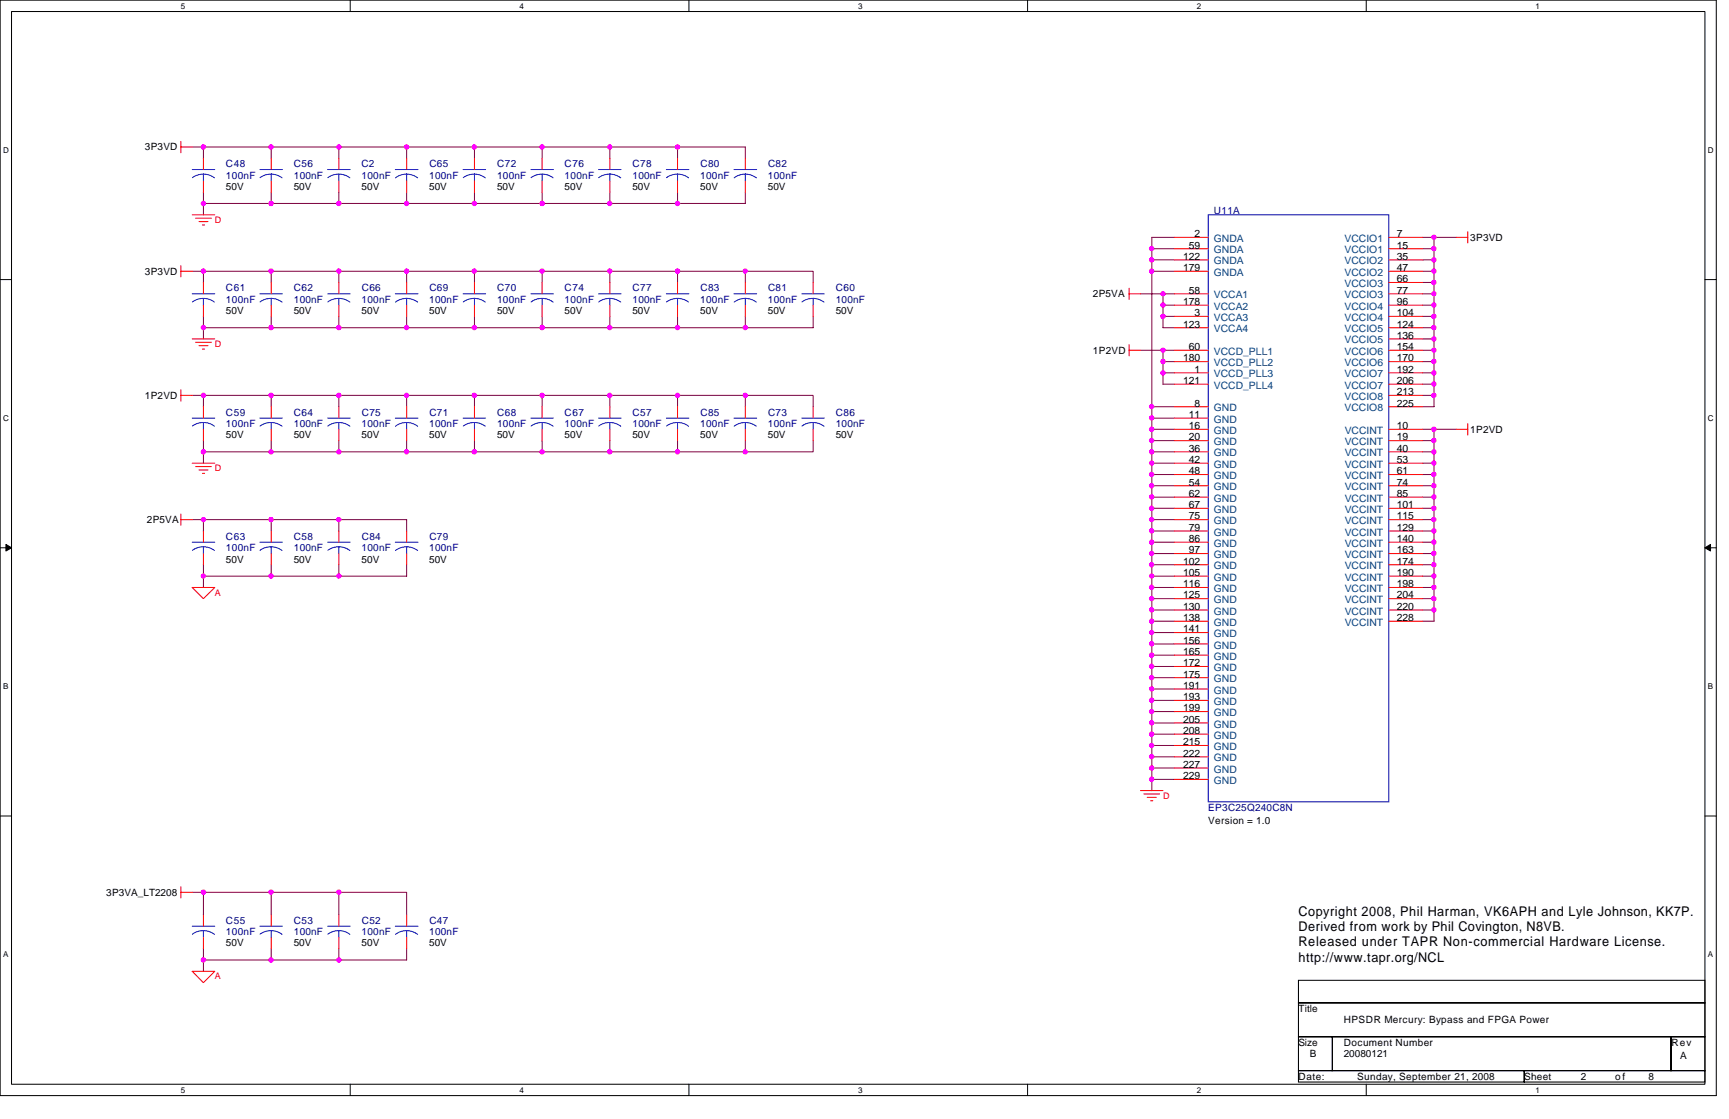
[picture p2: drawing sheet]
<svg xmlns="http://www.w3.org/2000/svg" width="432mm" height="279mm" viewBox="0 0 432 279" stroke-linecap="round" stroke-linejoin="round" font-family="sans-serif">
<path d="M0 0h428.6v273.6h-428.6zM2.9 2.9h422.9v267.8h-422.9z" fill="none" stroke="#000" stroke-width=".25"/>
<g fill="#fff">
<path d="M45.2 .4h1.1v2.2h-1.1z"/>
<path d="M45.2 271.1h1.1v2.2h-1.1z"/>
</g>
<path d="M87.5 0v2.9M87.5 270.7v2.9" fill="none" stroke="#000" stroke-width=".25"/>
<g fill="#fff">
<path d="M129.8 .4h1.1v2.2h-1.1z"/>
<path d="M129.8 271.1h1.1v2.2h-1.1z"/>
</g>
<path d="M172 0v2.9M172 270.7v2.9" fill="none" stroke="#000" stroke-width=".25"/>
<g fill="#fff">
<path d="M214.3 .4h1.1v2.2h-1.1z"/>
<path d="M214.3 271.1h1.1v2.2h-1.1z"/>
</g>
<path d="M256.6 0v2.9M256.6 270.7v2.9" fill="none" stroke="#000" stroke-width=".25"/>
<g fill="#fff">
<path d="M298.9 .4h1.1v2.2h-1.1z"/>
<path d="M298.9 271.1h1.1v2.2h-1.1z"/>
</g>
<path d="M341.2 0v2.9M341.2 270.7v2.9" fill="none" stroke="#000" stroke-width=".25"/>
<g fill="#fff">
<path d="M383.5 .4h1.1v2.2h-1.1z"/>
<path d="M383.5 271.1h1.1v2.2h-1.1z"/>
<path d="M.8 36.3h1.4v2.3h-1.4z"/>
<path d="M426.5 36.3h1.4v2.3h-1.4z"/>
<path d="M.8 103.3h1.4v2.2h-1.4z"/>
<path d="M426.5 103.3h1.4v2.2h-1.4z"/>
</g>
<path d="M0 69.8h2.9M425.8 69.8h2.8" fill="none" stroke="#000" stroke-width=".25"/>
<g fill="#fff">
<path d="M.8 170.2h1.3v2.3h-1.3z"/>
<path d="M426.5 170.2h1.3v2.3h-1.3z"/>
</g>
<path d="M0 136.8h2.9M425.8 136.8h2.8" fill="none" stroke="#000" stroke-width=".25"/>
<path d="M1.5 135.9l1.4 .9-1.4 .8zM425.8 136.8l1.4-.9v1.7z" fill="#000" stroke="#000" stroke-width=".25"/>
<g fill="#fff">
<path d="M.8 237.2h1.3v2.2h-1.3z"/>
<path d="M426.5 237.2h1.3v2.2h-1.3z"/>
</g>
<path d="M0 203.8h2.9M425.8 203.8h2.8M324.3 244.8h101.5v5.6h-101.5zM324.3 250.4h101.5v8.5h-101.5zM324.3 258.9h8.4v8.4h-8.4zM332.7 258.9h84.6v8.4h-84.6zM417.3 258.9h8.5v8.4h-8.5zM324.3 267.3h56.4v2.9h-56.4zM380.7 267.3h45.1v2.9h-45.1z" fill="none" stroke="#000" stroke-width=".25"/>
<g fill="none" stroke="#800040" stroke-width=".25">
<path d="M48 36.7h138.1v2.8M50.8 36.7v2.8M67.7 36.7v2.8M84.6 36.7v2.8M101.6 36.7v2.8M118.5 36.7v2.8M135.4 36.7v2.8M152.3 36.7v2.8M169.2 36.7v2.8M50.8 48v5.6M67.7 48v2.8M84.6 48v2.8"/>
<path d="M101.6 48v2.8M118.5 48v2.8M135.4 48v2.8M152.3 48v2.8M169.2 48v2.8M186.1 48v2.8h-135.3M293.3 59.3h-5.6v138.1M355.3 59.3h8.5M358.1 59.3h.1M358.1 59.3v42.3h-2.8M48 67.7h138.1M50.8 67.7v2.8"/>
<path d="M50.8 79v5.6M67.7 67.7v2.8M67.7 79v2.8M84.6 67.7v2.8M84.6 79v2.8M101.6 67.7v2.8M101.6 79v2.8M118.5 67.7v2.8M118.5 79v2.8M135.4 67.7v2.8M135.4 79v2.8M152.3 67.7v2.8"/>
<path d="M152.3 79v2.8M169.2 67.7v2.8M169.2 79v2.8M186.1 67.7h17v2.8M186.1 67.7v2.8M186.1 79v2.8M203.1 79v2.8h-152.3M284.8 73.4h8.5M287.7 67.7h5.6M287.7 64.9h5.6M287.7 62.1h5.6M290.4 73.4v8.4h2.9"/>
<path d="M290.4 79h2.9M290.4 76.2h2.9M355.3 73.4h2.8M355.3 79h2.8M355.3 76.2h2.8M355.3 67.7h2.8M355.3 64.9h2.8M355.3 70.5h2.8M355.3 62.1h2.8M48 98.7h87.4M50.8 98.7v2.9M67.7 98.7v2.9"/>
<path d="M84.6 98.7v2.9M101.6 98.7v2.9M118.5 98.7v2.9M135.4 98.7h16.9v2.9M135.4 98.7v2.9M152.3 98.7h16.9v2.9M169.2 98.7h16.9v2.9M186.1 98.7h17v2.9M284.8 87.5h8.5M290.4 87.5v8.4h2.9M290.4 90.3h2.9M290.4 93.1h2.9"/>
<path d="M355.3 81.8h2.8M355.3 98.7h2.8M355.3 84.6h2.8M355.3 90.3h2.8M355.3 95.9h2.8M355.3 93.1h2.8M355.3 87.5h2.8M50.8 110v5.7M50.8 112.8h84.6M67.7 110v2.8M84.6 110v2.8M101.6 110v2.8"/>
<path d="M118.5 110v2.8M135.4 110v2.8M152.3 110v2.8h-16.9M169.2 110v2.8h-16.9M186.1 110v2.8h-16.9M203.1 110v2.8h-17M287.7 110h.1M287.7 115.7h5.6M287.7 118.5h5.6M287.7 112.8h5.6M287.7 110h5.6M287.7 107.2h5.6"/>
<path d="M287.7 101.6h5.6M287.7 104.4h5.6M355.3 115.7h2.8M355.3 118.5h2.8M355.3 112.8h2.8M355.3 110h2.8M355.3 107.2h8.5M358.1 107.2v47.9h-2.8M48 129.8h53.6v2.8M50.8 129.8v2.8M67.7 129.8v2.8M84.6 129.8v2.8"/>
<path d="M287.7 129.8h5.6M287.7 135.4h5.6M287.7 126.9h5.6M287.7 124.1h5.6M287.7 132.6h5.6M287.7 121.3h5.6M287.7 138.2h5.6M355.3 129.8h2.8M355.3 135.4h2.8M355.3 126.9h2.8M355.3 124.1h2.8M355.3 132.6h2.8"/>
<path d="M355.3 121.3h2.8M355.3 138.2h2.8M50.8 141v5.7M67.7 141v2.8M84.6 141v2.8M101.6 141v2.8h-50.8M287.7 143.8h5.6M287.7 149.5h5.6M287.7 155.1h5.6M287.7 152.3h5.6M287.7 141h5.6M287.7 157.9h5.6"/>
<path d="M287.7 146.7h5.6M355.3 143.8h2.8M355.3 149.5h2.8M355.3 152.3h2.8M355.3 141h2.8M355.3 146.7h2.8M287.7 163.6h5.6M287.7 177.7h5.6M287.7 174.9h5.6M287.7 166.4h5.6M287.7 160.8h5.6M287.7 172h5.6"/>
<path d="M287.7 169.2h5.6M287.7 183.3h5.6M287.7 191.8h5.6M287.7 186.1h5.6M287.7 180.5h5.6M287.7 194.6h5.6M287.7 189h5.6M48 222.8h2.8M50.8 222.8h33.8v5.6M50.8 222.8v5.6M50.8 236.9v5.6M67.7 236.9v2.8h-16.9"/>
<path d="M67.7 222.8v5.6M84.6 222.8h17v5.6M84.6 236.9v2.8M101.6 236.9v2.8h-33.9"/>
</g>
<g fill="none" stroke="#f00" stroke-width=".25">
<path d="M45.2 36.7h2.8M45.2 35.3v2.8M50.8 39.5v2.8M67.7 39.5v2.8M84.6 39.5v2.8M101.6 39.5v2.8M118.5 39.5v2.8M135.4 39.5v2.8M152.3 39.5v2.8M169.2 39.5v2.8M186.1 39.5v2.8M48 53.6h5.6"/>
<path d="M48.9 54.5h3.9M49.7 55.3h2.2M50.5 56.2h.6M50.8 45.2v2.8M67.7 45.2v2.8M84.6 45.2v2.8M101.6 45.2v2.8M118.5 45.2v2.8M135.4 45.2v2.8M152.3 45.2v2.8M169.2 45.2v2.8M186.1 45.2v2.8"/>
<path d="M293.3 59.3h8.5M346.8 59.3h8.5M363.8 59.3h2.8M366.6 57.9v2.8M45.2 66.3v2.8M45.2 67.7h2.8M50.8 70.5v2.9M50.8 76.2v2.8M67.7 70.5v2.9M67.7 76.2v2.8M84.6 70.5v2.9M84.6 76.2v2.8"/>
<path d="M101.6 70.5v2.9M101.6 76.2v2.8M118.5 70.5v2.9M118.5 76.2v2.8M135.4 70.5v2.9M135.4 76.2v2.8M152.3 70.5v2.9M152.3 76.2v2.8M169.2 70.5v2.9M169.2 76.2v2.8M186.1 70.5v2.9M186.1 76.2v2.8"/>
<path d="M203.1 70.5v2.9M203.1 76.2v2.8M282 73.4h2.8M282 72v2.8M293.3 67.7h8.5M293.3 73.4h8.5M293.3 64.9h8.5M293.3 62.1h8.5M293.3 76.2h8.5M293.3 79h8.5M346.8 67.7h8.5M346.8 73.4h8.5"/>
<path d="M346.8 64.9h8.5M346.8 62.1h8.5M346.8 76.2h8.5M346.8 79h8.5M346.8 70.5h8.5M45.2 97.3v2.9M45.2 98.7h2.8M48 84.6h5.6M48.9 85.5h3.9M49.7 86.3h2.2M50.5 87.2h.6M282 86.1v2.8"/>
<path d="M282 87.5h2.8M293.3 87.5h8.5M293.3 81.8h8.5M293.3 90.3h8.5M293.3 93.1h8.5M293.3 95.9h8.5M346.8 84.6h8.5M346.8 87.5h8.5M346.8 98.7h8.5M346.8 81.8h8.5M346.8 90.3h8.5M346.8 93.1h8.5"/>
<path d="M346.8 95.9h8.5M48 115.7h5.6M48.9 116.5h3.9M49.7 117.3h2.2M50.5 118.2h.6M50.8 101.6v2.8M50.8 107.2v2.8M67.7 101.6v2.8M67.7 107.2v2.8M84.6 101.6v2.8M84.6 107.2v2.8M101.6 101.6v2.8"/>
<path d="M101.6 107.2v2.8M118.5 101.6v2.8M118.5 107.2v2.8M135.4 101.6v2.8M135.4 107.2v2.8M152.3 101.6v2.8M152.3 107.2v2.8M169.2 101.6v2.8M169.2 107.2v2.8M186.1 101.6v2.8M186.1 107.2v2.8M203.1 101.6v2.8"/>
<path d="M203.1 107.2v2.8M293.3 115.7h8.5M293.3 107.2h8.5M293.3 110h8.5M293.3 112.8h8.5M293.3 118.5h8.5M293.3 101.6h8.5M293.3 104.4h8.5M346.8 115.7h8.5M346.8 107.2h8.5M346.8 110h8.5M346.8 112.8h8.5"/>
<path d="M346.8 118.5h8.5M346.8 101.6h8.5M363.8 107.2h2.8M366.6 105.8v2.8M45.2 128.4v2.7M45.2 129.8h2.8M50.8 132.6v2.8M50.8 138.2v2.8M67.7 132.6v2.8M67.7 138.2v2.8M84.6 132.6v2.8M84.6 138.2v2.8"/>
<path d="M101.6 132.6v2.8M101.6 138.2v2.8M293.3 129.8h8.5M293.3 121.3h8.5M293.3 124.1h8.5M293.3 126.9h8.5M293.3 132.6h8.5M293.3 135.4h8.5M293.3 138.2h8.5M346.8 129.8h8.5M346.8 121.3h8.5M346.8 124.1h8.5"/>
<path d="M346.8 126.9h8.5M346.8 132.6h8.5M346.8 135.4h8.5M346.8 138.2h8.5M48 146.7h5.6l-2.8 2.8zM293.3 141h8.5M293.3 143.8h8.5M293.3 146.7h8.5M293.3 149.5h8.5M293.3 152.3h8.5M293.3 155.1h8.5M293.3 157.9h8.5"/>
<path d="M346.8 141h8.5M346.8 143.8h8.5M346.8 146.7h8.5M346.8 149.5h8.5M346.8 152.3h8.5M346.8 155.1h8.5M293.3 160.8h8.5M293.3 163.6h8.5M293.3 166.4h8.5M293.3 169.2h8.5M293.3 172h8.5M293.3 174.9h8.5"/>
<path d="M293.3 177.7h8.5M284.8 197.4h5.6M285.7 198.2h3.9M286.5 199.1h2.3M287.4 199.9h.5M293.3 180.5h8.5M293.3 183.3h8.5M293.3 186.1h8.5M293.3 189h8.5M293.3 191.8h8.5M293.3 194.6h8.5M45.2 221.4v2.8"/>
<path d="M45.2 222.8h2.8M50.8 228.4v2.9M50.8 234.1v2.8M67.7 228.4v2.9M67.7 234.1v2.8M84.6 228.4v2.9M84.6 234.1v2.8M101.6 228.4v2.9M101.6 234.1v2.8M48 242.5h5.6l-2.8 2.9z"/>
</g>
<g fill="none" stroke="#00f" stroke-width=".25">
<path d="M48 42.3h5.6M48 44.4a4.6 4.6 0 0 1 5.6 0M50.8 43.5v1.7M64.9 42.3h5.6M64.9 44.4l1.3-.7 1.5-.2 1.5 .2 1.2 .7M67.7 43.5v1.7M81.8 42.3h5.7M81.9 44.4a4.6 4.6 0 0 1 5.5 0M84.6 43.5v1.7M98.7 42.3h5.7M98.8 44.4l1.3-.7 1.4-.2 1.5 .2 1.3 .7M101.6 43.5v1.7"/>
<path d="M115.7 42.3h5.6M115.7 44.4l1.3-.7 1.5-.2 1.4 .2 1.3 .7M118.5 43.5v1.7M132.6 42.3h5.6M132.6 44.4a4.6 4.6 0 0 1 5.5 0M135.4 43.5v1.7M149.5 42.3h5.6M149.5 44.4l1.3-.7 1.5-.2 1.4 .2 1.3 .7M152.3 43.5v1.7M166.4 42.3h5.6M166.5 44.4a4.6 4.6 0 0 1 5.5 0M169.2 43.5v1.7"/>
<path d="M183.3 42.3h5.7M183.3 44.4l1.4-.7 1.4-.2 1.5 .2 1.3 .7M186.1 43.5v1.7M301.8 53.6h45v146.6h-45zM48 73.4h5.6M48 75.4a4.6 4.6 0 0 1 5.6 0M50.8 74.5v1.7M64.9 73.4h5.6M64.9 75.4l1.3-.7 1.5-.2 1.5 .3 1.2 .6M67.7 74.5v1.7M81.8 73.4h5.7M81.9 75.4a4.6 4.6 0 0 1 5.5 0"/>
<path d="M84.6 74.5v1.7M98.7 73.4h5.7M98.8 75.4l1.3-.7 1.4-.2 1.5 .3 1.3 .6M101.6 74.5v1.7M115.7 73.4h5.6M115.7 75.4l1.3-.7 1.5-.2 1.4 .3 1.3 .6M118.5 74.5v1.7M132.6 73.4h5.6M132.6 75.4a4.6 4.6 0 0 1 5.5 0M135.4 74.5v1.7M149.5 73.4h5.6M149.5 75.4l1.3-.7 1.5-.2 1.4 .3 1.3 .6"/>
<path d="M152.3 74.5v1.7M166.4 73.4h5.6M166.5 75.4a4.6 4.6 0 0 1 5.5 0M169.2 74.5v1.7M183.3 73.4h5.7M183.3 75.4l1.4-.7 1.4-.2 1.5 .3 1.3 .6M186.1 74.5v1.7M200.2 73.4h5.7M200.3 75.4l1.3-.7 1.5-.2 1.4 .3 1.3 .6M203.1 74.5v1.7M48 104.4h5.6M48 106.4a4.6 4.6 0 0 1 5.6 0"/>
<path d="M50.8 105.5v1.7M64.9 104.4h5.6M64.9 106.4l1.3-.7 1.5-.2 1.5 .2 1.2 .7M67.7 105.5v1.7M81.8 104.4h5.7M81.9 106.4a4.6 4.6 0 0 1 5.5 0M84.6 105.5v1.7M98.7 104.4h5.7M98.8 106.4l1.3-.7 1.4-.2 1.5 .2 1.3 .7M101.6 105.5v1.7M115.7 104.4h5.6M115.7 106.4l1.3-.7 1.5-.2 1.4 .2 1.3 .7"/>
<path d="M118.5 105.5v1.7M132.6 104.4h5.6M132.6 106.4a4.6 4.6 0 0 1 5.5 0M135.4 105.5v1.7M149.5 104.4h5.6M149.5 106.4l1.3-.7 1.5-.2 1.4 .2 1.3 .7M152.3 105.5v1.7M166.4 104.4h5.6M166.5 106.4a4.6 4.6 0 0 1 5.5 0M169.2 105.5v1.7M183.3 104.4h5.7M183.3 106.4l1.4-.7 1.4-.2 1.5 .2 1.3 .7"/>
<path d="M186.1 105.5v1.7M200.2 104.4h5.7M200.3 106.4l1.3-.7 1.5-.2 1.4 .2 1.3 .7M203.1 105.5v1.7M48 135.4h5.6M48 137.4a4.6 4.6 0 0 1 5.6 .1M50.8 136.5v1.7M64.9 135.4h5.6M64.9 137.4l1.3-.7 1.5-.2 1.5 .3 1.2 .7M67.7 136.5v1.7M81.8 135.4h5.7M81.9 137.4a4.6 4.6 0 0 1 5.5 .1"/>
<path d="M84.6 136.5v1.7M98.7 135.4h5.7M98.8 137.5l1.3-.7 1.4-.3 1.5 .3 1.3 .7M101.6 136.5v1.7M48 231.3h5.6M48 233.3a4.6 4.6 0 0 1 5.6 0M50.8 232.4v1.7M64.9 231.3h5.6M64.9 233.3l1.3-.7 1.5-.2 1.5 .2 1.2 .7M67.7 232.4v1.7M81.8 231.3h5.7M81.9 233.3a4.6 4.6 0 0 1 5.5 0"/>
<path d="M84.6 232.4v1.7M98.7 231.3h5.7M98.8 233.3l1.3-.7 1.4-.2 1.5 .2 1.3 .7M101.6 232.4v1.7"/>
</g>
<g fill="#f0f" stroke="#f0f" stroke-width=".25">
<circle cx="50.8" cy="222.8" r=".56"/>
<circle cx="67.7" cy="222.8" r=".56"/>
<circle cx="84.6" cy="222.8" r=".56"/>
<circle cx="290.5" cy="73.3" r=".55"/>
<circle cx="84.6" cy="129.7" r=".55"/>
<circle cx="67.7" cy="129.7" r=".55"/>
<circle cx="50.8" cy="129.7" r=".55"/>
<circle cx="290.4" cy="79" r=".56"/>
<circle cx="290.4" cy="76.2" r=".56"/>
<circle cx="50.8" cy="98.7" r=".56"/>
<circle cx="50.8" cy="81.8" r=".56"/>
<circle cx="287.6" cy="67.7" r=".56"/>
<circle cx="287.6" cy="101.5" r=".55"/>
<circle cx="287.6" cy="126.9" r=".56"/>
<circle cx="287.6" cy="129.7" r=".55"/>
<circle cx="287.6" cy="143.8" r=".55"/>
<circle cx="287.6" cy="146.6" r=".56"/>
<circle cx="287.6" cy="149.5" r=".56"/>
<circle cx="287.6" cy="180.5" r=".56"/>
<circle cx="287.6" cy="183.3" r=".56"/>
<circle cx="67.7" cy="67.7" r=".56"/>
<circle cx="358.1" cy="121.3" r=".56"/>
<circle cx="358.1" cy="124.1" r=".56"/>
<circle cx="101.5" cy="50.8" r=".55"/>
<circle cx="118.4" cy="50.8" r=".56"/>
<circle cx="50.8" cy="50.8" r=".56"/>
<circle cx="84.6" cy="81.8" r=".56"/>
<circle cx="101.5" cy="81.8" r=".55"/>
<circle cx="287.6" cy="160.7" r=".56"/>
<circle cx="67.7" cy="112.8" r=".56"/>
<circle cx="84.6" cy="112.8" r=".56"/>
<circle cx="50.8" cy="67.7" r=".56"/>
<circle cx="67.7" cy="36.7" r=".56"/>
<circle cx="84.6" cy="36.7" r=".56"/>
<circle cx="358.1" cy="115.6" r=".55"/>
<circle cx="287.6" cy="110" r=".56"/>
<circle cx="358.1" cy="135.4" r=".56"/>
<circle cx="358.1" cy="149.5" r=".56"/>
<circle cx="287.6" cy="163.6" r=".56"/>
<circle cx="118.4" cy="112.8" r=".56"/>
<circle cx="135.4" cy="112.8" r=".56"/>
<circle cx="67.7" cy="98.7" r=".56"/>
<circle cx="84.6" cy="98.7" r=".56"/>
<circle cx="118.4" cy="81.8" r=".56"/>
<circle cx="287.6" cy="112.8" r=".56"/>
<circle cx="287.6" cy="64.9" r=".56"/>
<circle cx="287.6" cy="186.1" r=".55"/>
<circle cx="169.2" cy="81.8" r=".56"/>
<circle cx="287.6" cy="115.6" r=".55"/>
<circle cx="358.1" cy="70.5" r=".56"/>
<circle cx="101.5" cy="98.7" r=".55"/>
<circle cx="358.1" cy="112.8" r=".56"/>
<circle cx="287.6" cy="152.3" r=".56"/>
<circle cx="358.1" cy="146.6" r=".56"/>
<circle cx="358.1" cy="129.7" r=".55"/>
<circle cx="358.1" cy="110" r=".56"/>
<circle cx="135.4" cy="81.8" r=".56"/>
<circle cx="152.3" cy="81.8" r=".56"/>
<circle cx="287.6" cy="138.2" r=".56"/>
<circle cx="358.1" cy="93.1" r=".56"/>
<circle cx="358.1" cy="73.3" r=".55"/>
<circle cx="358.1" cy="76.2" r=".56"/>
<circle cx="67.7" cy="50.8" r=".56"/>
<circle cx="84.6" cy="50.8" r=".56"/>
<circle cx="287.6" cy="107.2" r=".56"/>
<circle cx="118.4" cy="67.7" r=".56"/>
<circle cx="358.1" cy="84.6" r=".56"/>
<circle cx="118.4" cy="98.7" r=".56"/>
<circle cx="358.1" cy="138.2" r=".56"/>
<circle cx="358.1" cy="141" r=".56"/>
<circle cx="358.1" cy="107.2" r=".56"/>
<circle cx="290.4" cy="93.1" r=".56"/>
<circle cx="152.3" cy="67.7" r=".56"/>
<circle cx="169.2" cy="67.7" r=".56"/>
<circle cx="358.1" cy="59.2" r=".55"/>
<circle cx="84.6" cy="67.7" r=".56"/>
<circle cx="101.5" cy="67.7" r=".55"/>
<circle cx="358.1" cy="95.9" r=".56"/>
<circle cx="290.5" cy="87.4" r=".55"/>
<circle cx="290.4" cy="90.2" r=".56"/>
<circle cx="287.6" cy="166.4" r=".56"/>
<circle cx="287.6" cy="132.5" r=".56"/>
<circle cx="287.6" cy="188.9" r=".56"/>
<circle cx="287.6" cy="191.8" r=".56"/>
<circle cx="135.4" cy="98.7" r=".56"/>
<circle cx="287.6" cy="172" r=".55"/>
<circle cx="152.3" cy="36.7" r=".56"/>
<circle cx="358.1" cy="62.1" r=".56"/>
<circle cx="358.1" cy="79" r=".56"/>
<circle cx="358.1" cy="118.4" r=".56"/>
<circle cx="287.6" cy="135.4" r=".56"/>
<circle cx="287.6" cy="118.4" r=".56"/>
<circle cx="101.5" cy="112.8" r=".55"/>
<circle cx="358.1" cy="67.7" r=".56"/>
<circle cx="358.1" cy="98.7" r=".56"/>
<circle cx="118.4" cy="36.7" r=".56"/>
<circle cx="135.4" cy="36.7" r=".56"/>
<circle cx="135.4" cy="67.7" r=".56"/>
<circle cx="152.3" cy="50.8" r=".56"/>
<circle cx="169.2" cy="50.8" r=".56"/>
<circle cx="67.7" cy="81.8" r=".56"/>
<circle cx="358.1" cy="152.3" r=".56"/>
<circle cx="50.8" cy="112.8" r=".56"/>
<circle cx="169.2" cy="36.7" r=".56"/>
<circle cx="101.5" cy="36.7" r=".55"/>
<circle cx="50.8" cy="36.7" r=".56"/>
<circle cx="358.1" cy="87.4" r=".55"/>
<circle cx="358.1" cy="90.2" r=".56"/>
<circle cx="358.1" cy="126.9" r=".56"/>
<circle cx="287.6" cy="155.1" r=".56"/>
<circle cx="287.6" cy="157.9" r=".55"/>
<circle cx="358.1" cy="64.9" r=".56"/>
<circle cx="135.4" cy="50.8" r=".56"/>
<circle cx="358.1" cy="132.5" r=".56"/>
<circle cx="287.6" cy="194.6" r=".56"/>
<circle cx="287.6" cy="174.8" r=".56"/>
<circle cx="287.6" cy="177.7" r=".56"/>
<circle cx="287.6" cy="121.3" r=".56"/>
<circle cx="287.6" cy="124.1" r=".56"/>
<circle cx="358.1" cy="143.8" r=".55"/>
<circle cx="287.6" cy="104.3" r=".56"/>
<circle cx="287.6" cy="169.2" r=".56"/>
<circle cx="287.6" cy="141" r=".56"/>
<circle cx="287.6" cy="62.1" r=".56"/>
<circle cx="358.1" cy="81.8" r=".56"/>
<circle cx="50.8" cy="239.7" r=".56"/>
<circle cx="84.6" cy="143.8" r=".55"/>
<circle cx="67.7" cy="143.8" r=".55"/>
<circle cx="50.8" cy="143.8" r=".55"/>
<circle cx="67.7" cy="239.7" r=".56"/>
<circle cx="84.6" cy="239.7" r=".56"/>
<circle cx="186.1" cy="67.7" r=".55"/>
<circle cx="186.1" cy="81.8" r=".55"/>
<circle cx="152.3" cy="112.8" r=".56"/>
<circle cx="169.2" cy="112.8" r=".56"/>
<circle cx="186.1" cy="112.8" r=".55"/>
<circle cx="152.3" cy="98.7" r=".56"/>
<circle cx="169.2" cy="98.7" r=".56"/>
<circle cx="186.1" cy="98.7" r=".55"/>
</g>
<g font-size="3.3">
<text x="324.3" y="228.6">Copyright 2008, Phil Harman, VK6APH and Lyle Johnson, KK7P.</text>
<text x="324.3" y="232.5">Derived from work by Phil Covington, N8VB.</text>
<text x="324.3" y="236.3">Released under TAPR Non-commercial Hardware License.</text>
<text x="324.3" y="240.2">http://www.tapr.org/NCL</text>
</g>
<g font-size="2.5">
<text x="36.2" y="37.5">3P3VD</text>
<text x="56.4" y="47.4">50V</text>
<text x="73.4" y="47.4">50V</text>
<text x="90.3" y="47.4">50V</text>
<text x="107.2" y="47.4">50V</text>
<text x="124.1" y="47.4">50V</text>
<text x="141" y="47.4">50V</text>
<text x="157.9" y="47.4">50V</text>
<text x="174.9" y="47.4">50V</text>
<text x="191.8" y="47.4">50V</text>
<text x="298.3" y="59.2">2</text>
<text x="348.8" y="59.2">7</text>
<text x="295.4" y="64.9">122</text>
<text x="296.9" y="62.1">59</text>
<text x="348.8" y="64.9">35</text>
<text x="348.8" y="62.1">15</text>
<text x="367.2" y="60.1">3P3VD</text>
<text x="36.2" y="68.6">3P3VD</text>
<text x="295.4" y="67.7">179</text>
<text x="348.8" y="70.5">66</text>
<text x="348.8" y="67.7">47</text>
<text x="273" y="74.2">2P5VA</text>
<text x="295.4" y="76.2">178</text>
<text x="296.9" y="73.3">58</text>
<text x="348.8" y="76.2">96</text>
<text x="348.8" y="73.3">77</text>
<text x="56.4" y="78.4">50V</text>
<text x="73.4" y="78.4">50V</text>
<text x="90.3" y="78.4">50V</text>
<text x="107.2" y="78.4">50V</text>
<text x="124.1" y="78.4">50V</text>
<text x="141" y="78.4">50V</text>
<text x="157.9" y="78.4">50V</text>
<text x="174.9" y="78.4">50V</text>
<text x="191.8" y="78.4">50V</text>
<text x="208.7" y="78.4">50V</text>
<text x="295.4" y="81.8">123</text>
<text x="298.3" y="79">3</text>
<text x="348.8" y="81.8">124</text>
<text x="348.8" y="79">104</text>
<text x="273" y="88.3">1P2VD</text>
<text x="296.9" y="87.4">60</text>
<text x="348.8" y="87.4">154</text>
<text x="348.8" y="84.6">136</text>
<text x="295.4" y="90.3">180</text>
<text x="295.4" y="95.9">121</text>
<text x="298.3" y="93">1</text>
<text x="348.8" y="93">192</text>
<text x="348.8" y="95.9">206</text>
<text x="348.8" y="90.3">170</text>
<text x="36.2" y="99.6">1P2VD</text>
<text x="298.3" y="101.5">8</text>
<text x="348.8" y="101.5">225</text>
<text x="348.8" y="98.7">213</text>
<text x="296.9" y="104.4">11</text>
<text x="296.9" y="107.1">16</text>
<text x="348.8" y="107.1">10</text>
<text x="56.4" y="109.4">50V</text>
<text x="73.4" y="109.4">50V</text>
<text x="90.3" y="109.4">50V</text>
<text x="107.2" y="109.4">50V</text>
<text x="124.1" y="109.4">50V</text>
<text x="141" y="109.4">50V</text>
<text x="157.9" y="109.4">50V</text>
<text x="174.9" y="109.4">50V</text>
<text x="191.8" y="109.4">50V</text>
<text x="208.7" y="109.4">50V</text>
<text x="296.9" y="110">20</text>
<text x="296.9" y="112.8">36</text>
<text x="348.8" y="110">19</text>
<text x="348.8" y="112.8">40</text>
<text x="367.2" y="108">1P2VD</text>
<text x="296.9" y="115.6">42</text>
<text x="296.9" y="118.4">48</text>
<text x="348.8" y="115.6">53</text>
<text x="348.8" y="118.4">61</text>
<text x="296.9" y="121.2">54</text>
<text x="296.9" y="124.1">62</text>
<text x="348.8" y="121.2">74</text>
<text x="348.8" y="124.1">85</text>
<text x="36.7" y="130.6">2P5VA</text>
<text x="296.9" y="126.9">67</text>
<text x="296.9" y="129.7">75</text>
<text x="348.8" y="126.9">101</text>
<text x="348.8" y="129.7">115</text>
<text x="296.9" y="132.5">79</text>
<text x="296.9" y="135.3">86</text>
<text x="348.8" y="132.5">129</text>
<text x="348.8" y="135.3">140</text>
<text x="56.4" y="140.5">50V</text>
<text x="73.4" y="140.5">50V</text>
<text x="90.3" y="140.5">50V</text>
<text x="107.2" y="140.5">50V</text>
<text x="295.4" y="141">102</text>
<text x="295.4" y="143.8">105</text>
<text x="296.9" y="138.2">97</text>
<text x="348.8" y="138.2">163</text>
<text x="348.8" y="141">174</text>
<text x="348.8" y="143.8">190</text>
<text x="295.4" y="146.6">116</text>
<text x="295.4" y="149.4">125</text>
<text x="348.8" y="146.6">198</text>
<text x="348.8" y="149.4">204</text>
<text x="295.4" y="152.3">130</text>
<text x="295.4" y="155.1">138</text>
<text x="348.8" y="152.3">220</text>
<text x="348.8" y="155.1">228</text>
<text x="295.4" y="157.9">141</text>
<text x="295.4" y="160.7">156</text>
<text x="295.4" y="163.5">165</text>
<text x="295.4" y="166.4">172</text>
<text x="295.4" y="169.2">175</text>
<text x="295.4" y="172">191</text>
<text x="295.4" y="174.8">193</text>
<text x="295.4" y="177.6">199</text>
<text x="295.4" y="180.5">205</text>
<text x="295.4" y="183.3">208</text>
<text x="295.4" y="186.1">215</text>
<text x="295.4" y="188.9">222</text>
<text x="295.4" y="191.7">227</text>
<text x="295.4" y="194.6">229</text>
<text x="301.8" y="205.9">Version = 1.0</text>
<text x="26.5" y="223.6">3P3VA_LT2208</text>
<text x="56.4" y="236.3">50V</text>
<text x="73.4" y="236.3">50V</text>
<text x="90.3" y="236.3">50V</text>
<text x="107.2" y="236.3">50V</text>
<text x="324.3" y="252.6">Title</text>
<text x="335.6" y="255.5">HPSDR Mercury: Bypass and FPGA Power</text>
<text x="324.3" y="261.1">Size</text>
<text x="327.1" y="263.9">B</text>
<text x="335.6" y="261.1">Document Number</text>
<text x="335.6" y="263.9">20080121</text>
<text x="417.4" y="261.1">Rev</text>
<text x="324.3" y="269.6">Date:</text>
<text x="339" y="269.6">Sunday, September 21, 2008</text>
<text x="380.7" y="269.6">Sheet</text>
<text x="394.8" y="269.6">2</text>
<text x="403.4" y="269.6">of</text>
<text x="411.7" y="269.6">8</text>
<text x="419.6" y="264.5">A</text>
</g>
<g font-size="2.5" fill="#000080">
<text x="56.4" y="41.8">C48</text>
<text x="73.4" y="41.8">C56</text>
<text x="90.3" y="41.8">C2</text>
<text x="107.2" y="41.8">C65</text>
<text x="124.2" y="41.8">C72</text>
<text x="141" y="41.8">C76</text>
<text x="158" y="41.8">C78</text>
<text x="174.9" y="41.8">C80</text>
<text x="191.8" y="41.8">C82</text>
<text x="56.4" y="44.6">100nF</text>
<text x="73.4" y="44.6">100nF</text>
<text x="90.3" y="44.6">100nF</text>
<text x="107.2" y="44.6">100nF</text>
<text x="124.1" y="44.6">100nF</text>
<text x="141" y="44.6">100nF</text>
<text x="157.9" y="44.6">100nF</text>
<text x="174.9" y="44.6">100nF</text>
<text x="191.8" y="44.6">100nF</text>
<text x="303.1" y="53.3">U11A</text>
<text x="56.4" y="72.8">C61</text>
<text x="56.4" y="75.6">100nF</text>
<text x="73.4" y="75.6">100nF</text>
<text x="73.4" y="72.8">C62</text>
<text x="90.3" y="75.6">100nF</text>
<text x="90.3" y="72.8">C66</text>
<text x="107.2" y="75.6">100nF</text>
<text x="107.2" y="72.8">C69</text>
<text x="124.1" y="75.6">100nF</text>
<text x="124.2" y="72.8">C70</text>
<text x="141" y="72.8">C74</text>
<text x="141" y="75.6">100nF</text>
<text x="157.9" y="75.6">100nF</text>
<text x="158" y="72.8">C77</text>
<text x="174.9" y="75.6">100nF</text>
<text x="174.9" y="72.8">C83</text>
<text x="191.8" y="75.6">100nF</text>
<text x="191.8" y="72.8">C81</text>
<text x="208.7" y="75.6">100nF</text>
<text x="208.7" y="72.8">C60</text>
<text x="56.4" y="103.8">C59</text>
<text x="56.4" y="106.6">100nF</text>
<text x="73.4" y="106.6">100nF</text>
<text x="73.4" y="103.8">C64</text>
<text x="90.3" y="106.6">100nF</text>
<text x="90.3" y="103.8">C75</text>
<text x="107.2" y="106.6">100nF</text>
<text x="107.2" y="103.8">C71</text>
<text x="124.1" y="106.6">100nF</text>
<text x="124.2" y="103.8">C68</text>
<text x="141" y="103.8">C67</text>
<text x="141" y="106.6">100nF</text>
<text x="157.9" y="106.6">100nF</text>
<text x="158" y="103.8">C57</text>
<text x="174.9" y="106.6">100nF</text>
<text x="174.9" y="103.8">C85</text>
<text x="191.8" y="106.6">100nF</text>
<text x="191.8" y="103.8">C73</text>
<text x="208.7" y="106.6">100nF</text>
<text x="208.7" y="103.8">C86</text>
<text x="56.4" y="134.8">C63</text>
<text x="56.4" y="137.6">100nF</text>
<text x="73.4" y="137.6">100nF</text>
<text x="73.4" y="134.8">C58</text>
<text x="90.3" y="137.6">100nF</text>
<text x="90.3" y="134.8">C84</text>
<text x="107.2" y="137.6">100nF</text>
<text x="107.2" y="134.8">C79</text>
<text x="301.8" y="202.5">EP3C25Q240C8N</text>
<text x="56.4" y="230.7">C55</text>
<text x="56.4" y="233.5">100nF</text>
<text x="73.4" y="233.5">100nF</text>
<text x="73.4" y="230.7">C53</text>
<text x="90.3" y="233.5">100nF</text>
<text x="90.3" y="230.7">C52</text>
<text x="107.2" y="233.5">100nF</text>
<text x="107.2" y="230.7">C47</text>
</g>
<g font-size="2.5" fill="#004080">
<text x="303.1" y="60.4">GNDA</text>
<text x="303.1" y="63.2">GNDA</text>
<text x="335.8" y="60.4">VCCIO1</text>
<text x="335.8" y="63.2">VCCIO1</text>
<text x="303.1" y="66">GNDA</text>
<text x="303.1" y="68.9">GNDA</text>
<text x="335.8" y="71.7">VCCIO3</text>
<text x="335.8" y="66">VCCIO2</text>
<text x="335.8" y="68.9">VCCIO2</text>
<text x="303.1" y="74.5">VCCA1</text>
<text x="303.1" y="77.3">VCCA2</text>
<text x="335.8" y="77.3">VCCIO4</text>
<text x="335.8" y="74.5">VCCIO3</text>
<text x="303.1" y="80.1">VCCA3</text>
<text x="303.1" y="83">VCCA4</text>
<text x="335.8" y="83">VCCIO5</text>
<text x="335.8" y="80.1">VCCIO4</text>
<text x="303.1" y="88.6">VCCD_PLL1</text>
<text x="335.8" y="88.6">VCCIO6</text>
<text x="335.8" y="85.8">VCCIO5</text>
<text x="303.1" y="91.4">VCCD_PLL2</text>
<text x="303.1" y="94.2">VCCD_PLL3</text>
<text x="335.8" y="94.2">VCCIO7</text>
<text x="335.8" y="91.4">VCCIO6</text>
<text x="303.1" y="97.1">VCCD_PLL4</text>
<text x="335.8" y="99.9">VCCIO8</text>
<text x="335.8" y="97.1">VCCIO7</text>
<text x="303.1" y="102.7">GND</text>
<text x="303.1" y="105.5">GND</text>
<text x="335.8" y="102.7">VCCIO8</text>
<text x="303.1" y="108.3">GND</text>
<text x="303.1" y="111.2">GND</text>
<text x="303.1" y="114">GND</text>
<text x="335.8" y="108.3">VCCINT</text>
<text x="335.8" y="111.2">VCCINT</text>
<text x="335.8" y="114">VCCINT</text>
<text x="303.1" y="116.8">GND</text>
<text x="303.1" y="119.6">GND</text>
<text x="335.8" y="116.8">VCCINT</text>
<text x="335.8" y="119.6">VCCINT</text>
<text x="303.1" y="122.4">GND</text>
<text x="303.1" y="125.3">GND</text>
<text x="335.8" y="122.4">VCCINT</text>
<text x="335.8" y="125.3">VCCINT</text>
<text x="303.1" y="128.1">GND</text>
<text x="303.1" y="130.9">GND</text>
<text x="335.8" y="128.1">VCCINT</text>
<text x="335.8" y="130.9">VCCINT</text>
<text x="303.1" y="133.7">GND</text>
<text x="303.1" y="136.5">GND</text>
<text x="335.8" y="133.7">VCCINT</text>
<text x="335.8" y="136.5">VCCINT</text>
<text x="303.1" y="139.4">GND</text>
<text x="303.1" y="142.2">GND</text>
<text x="335.8" y="139.4">VCCINT</text>
<text x="335.8" y="142.2">VCCINT</text>
<text x="303.1" y="145">GND</text>
<text x="303.1" y="147.8">GND</text>
<text x="335.8" y="145">VCCINT</text>
<text x="335.8" y="147.8">VCCINT</text>
<text x="303.1" y="150.6">GND</text>
<text x="303.1" y="153.5">GND</text>
<text x="335.8" y="150.6">VCCINT</text>
<text x="335.8" y="153.5">VCCINT</text>
<text x="303.1" y="156.3">GND</text>
<text x="303.1" y="159.1">GND</text>
<text x="303.1" y="161.9">GND</text>
<text x="335.8" y="156.3">VCCINT</text>
<text x="303.1" y="164.7">GND</text>
<text x="303.1" y="167.6">GND</text>
<text x="303.1" y="170.3">GND</text>
<text x="303.1" y="173.2">GND</text>
<text x="303.1" y="176">GND</text>
<text x="303.1" y="178.8">GND</text>
<text x="303.1" y="181.7">GND</text>
<text x="303.1" y="184.4">GND</text>
<text x="303.1" y="187.3">GND</text>
<text x="303.1" y="190.1">GND</text>
<text x="303.1" y="192.9">GND</text>
<text x="303.1" y="195.7">GND</text>
</g>
<g font-size="2.2" fill="#f00">
<text x="53.6" y="55.7">D</text>
<text x="53.6" y="86.7">D</text>
<text x="53.6" y="117.7">D</text>
<text x="53.6" y="148.7">A</text>
<text x="290.4" y="199.4">D</text>
<text x="53.6" y="244.6">A</text>
</g>
<g font-size="2">
<text x="45.2" y="2.2">5</text>
<text x="129.8" y="2.2">4</text>
<text x="214.3" y="2.2">3</text>
<text x="298.9" y="2.2">2</text>
<text x="383.5" y="2.2">1</text>
<text x=".8" y="38.1">D</text>
<text x="426.5" y="38.1">D</text>
<text x=".8" y="105.1">C</text>
<text x="426.5" y="105.1">C</text>
<text x=".8" y="172">B</text>
<text x="426.5" y="172">B</text>
<text x=".8" y="239">A</text>
<text x="426.5" y="239">A</text>
<text x="45.2" y="272.9">5</text>
<text x="129.8" y="272.9">4</text>
<text x="214.3" y="272.9">3</text>
<text x="298.9" y="272.9">2</text>
<text x="383.5" y="272.9">1</text>
</g>
</svg>
